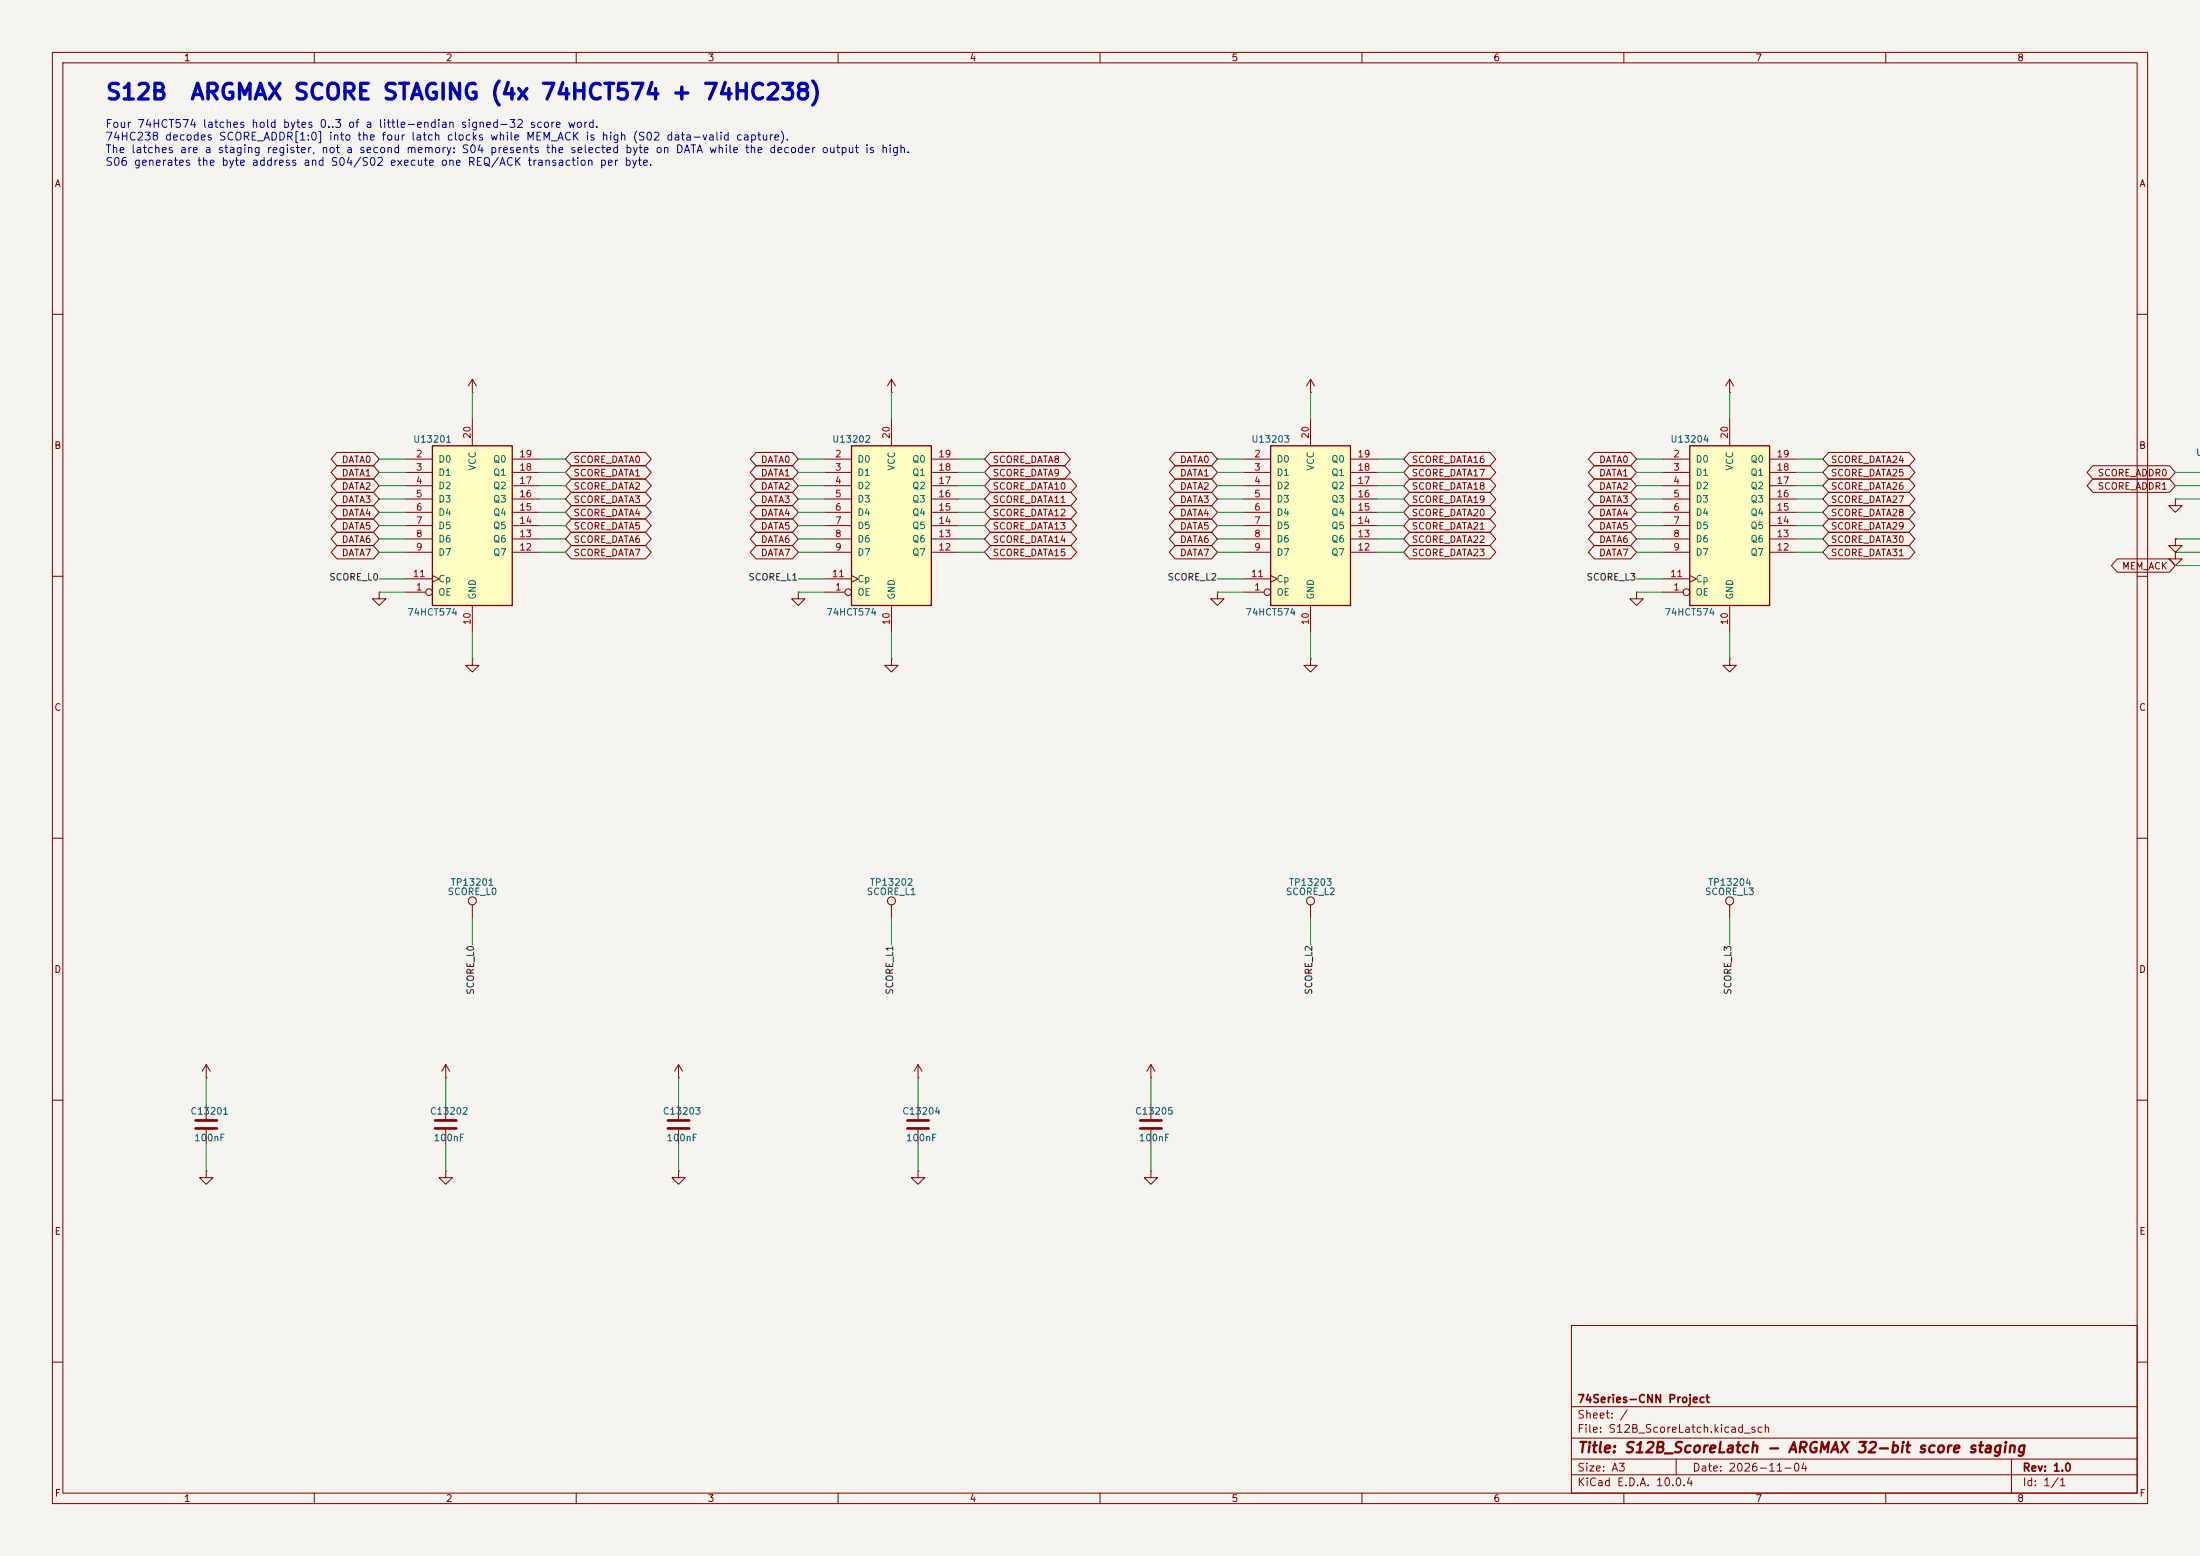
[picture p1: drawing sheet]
<svg xmlns="http://www.w3.org/2000/svg" width="420mm" height="297mm" viewBox="0 0 420 297" stroke-linecap="round" stroke-linejoin="round" font-family="sans-serif">
<path d="M0 0h420v297h-420z" fill="#f5f4ef" stroke="#f5f4ef" stroke-width=".19"/>
<g fill="none" stroke="#840000" stroke-width=".19">
<path d="M10 10h400v277h-400zM12 12h396v273h-396zM60 10v2M110 10v2M160 10v2M210 10v2M260 10v2M310 10v2M360 10v2M10 60h2M90.2 74.9h.1M90.2 72.4l-.8 1.3"/>
<path d="M90.2 72.4l.7 1.3M90.2 72.4v2.5M170.2 74.9h.1M170.2 72.4l-.8 1.3M170.2 72.4l.7 1.3M170.2 72.4v2.5M408 60h2M10 110h2M152.4 113v1.3h1.3l-1.3 1.3-1.3-1.3h1.3M152.4 113h.1M232.4 113v1.3h1.3l-1.3 1.3-1.3-1.3h1.3M232.4 113h.1"/>
<path d="M408 110h2M250.2 125.7v1.3h1.3l-1.3 1.3-1.3-1.3h1.3M250.2 125.7h.1M10 160h2M408 160h2M90.2 172.7v2.6M10 210h2M175.3 205.7h.1M175.3 203.2l-.8 1.3M175.3 203.2l.7 1.3M175.3 203.2v2.5M408 210h2"/>
<path d="M39.4 223.5v1.3h1.2l-1.2 1.3-1.3-1.3h1.3M39.4 223.5h.1M85.1 223.5v1.3h1.3l-1.3 1.3-1.3-1.3h1.3M85.1 223.5h.1M129.5 223.5v1.3h1.3l-1.3 1.3-1.2-1.3h1.2M129.5 223.5h.1M300 253h108v32h-108zM10 260h2M300 278.5h108M300 274.5h108M300 268.5h108M320 278.5v3"/>
<path d="M384 278.5v6.5M408 260h2M60 285v2M110 285v2M160 285v2M210 285v2M260 285v2M300 281.5h108M310 285v2M360 285v2"/>
<circle cx="90.2" cy="172" r=".76"/>
</g>
<path d="M82.5 85.1h15.3v30.5h-15.3z" fill="#ffffc2"/>
<path d="M82.5 85.1h15.3v30.5h-15.3z" fill="none" stroke="#840000" stroke-width=".25"/>
<g fill="none" stroke="#840000" stroke-width=".19">
<path d="M77.5 87.6h5M77.5 90.2h5M77.5 92.7h5M77.5 95.3h5M77.5 97.8h5M90.2 80v5.1M97.8 87.6h5.1M97.8 90.2h5.1M97.8 92.7h5.1M97.8 95.3h5.1M97.8 97.8h5.1M77.5 113h3.8"/>
<path d="M77.5 100.3h5M77.5 102.9h5M77.5 105.4h5M77.5 110.5h5M82.5 109.9l1.3 .6-1.3 .6M90.2 115.6v5.1M97.8 100.3h5.1M97.8 102.9h5.1M97.8 105.4h5.1M175.3 210.8v2.8M175.3 215.6v2.8M219.7 205.7h.1"/>
<path d="M219.7 203.2v2.5M219.7 210.8v2.8M219.7 215.6v2.8M219.7 203.2l-.8 1.3M219.7 203.2l.8 1.3"/>
<circle cx="81.9" cy="113" r=".63"/>
</g>
<path d="M173.2 213.9h4.1M173.2 215.4h4.1M217.7 213.9h4M217.7 215.4h4" fill="none" stroke="#840000" stroke-width=".51"/>
<path d="M162.6 85.1h15.2v30.5h-15.2z" fill="#ffffc2"/>
<path d="M162.6 85.1h15.2v30.5h-15.2z" fill="none" stroke="#840000" stroke-width=".25"/>
<g fill="none" stroke="#840000" stroke-width=".19">
<path d="M157.5 87.6h5.1M157.5 90.2h5.1M157.5 92.7h5.1M157.5 95.3h5.1M157.5 97.8h5.1M170.2 80v5.1M177.8 87.6h5.1M177.8 90.2h5.1M177.8 92.7h5.1M177.8 95.3h5.1M177.8 97.8h5.1M72.4 113v1.3h1.3l-1.3 1.3-1.3-1.3h1.3"/>
<path d="M72.4 113h.1M157.5 113h3.8M157.5 100.3h5.1M157.5 102.9h5.1M157.5 105.4h5.1M157.5 110.5h5.1M162.6 109.9l1.2 .6-1.2 .6M170.2 115.6v5.1M177.8 100.3h5.1M177.8 102.9h5.1M177.8 105.4h5.1M90.2 125.7v1.3h1.2l-1.2 1.3-1.3-1.3h1.3"/>
<path d="M90.2 125.7h.1M170.2 125.7v1.3h1.2l-1.2 1.3-1.3-1.3h1.3M170.2 125.7h.1M170.2 172.7v2.6M250.2 172.7v2.6M39.4 205.7h.1M39.4 203.2v2.5M39.4 210.8v2.8M39.4 215.6v2.8M39.4 203.2l-.8 1.3M39.4 203.2l.7 1.3M85.1 205.7h.1"/>
<path d="M85.1 203.2l-.8 1.3M85.1 203.2l.8 1.3M85.1 203.2v2.5M85.1 210.8v2.8M85.1 215.6v2.8M129.5 205.7h.1M129.5 203.2l-.7 1.3M129.5 203.2l.8 1.3M129.5 203.2v2.5M129.5 210.8v2.8M129.5 215.6v2.8M175.3 223.5v1.3h1.2l-1.2 1.3-1.3-1.3h1.3"/>
<path d="M175.3 223.5h.1M219.7 223.5v1.3h1.3l-1.3 1.3-1.3-1.3h1.3M219.7 223.5h.1"/>
<circle cx="161.9" cy="113" r=".63"/>
<circle cx="170.2" cy="172" r=".76"/>
<circle cx="250.2" cy="172" r=".76"/>
</g>
<path d="M37.3 213.9h4.1M37.3 215.4h4.1M83.1 213.9h4M83.1 215.4h4M127.5 213.9h4.1M127.5 215.4h4.1" fill="none" stroke="#840000" stroke-width=".51"/>
<path d="M242.6 85.1h15.2v30.5h-15.2z" fill="#ffffc2"/>
<path d="M242.6 85.1h15.2v30.5h-15.2z" fill="none" stroke="#840000" stroke-width=".25"/>
<g fill="none" stroke="#840000" stroke-width=".19">
<path d="M250.2 74.9h.1M250.2 72.4v2.5M250.2 72.4l-.8 1.3M250.2 72.4l.8 1.3M237.5 87.6h5.1M237.5 90.2h5.1M237.5 92.7h5.1M237.5 95.3h5.1M237.5 97.8h5.1M250.2 80v5.1M257.8 87.6h5.1M257.8 90.2h5.1"/>
<path d="M257.8 92.7h5.1M257.8 95.3h5.1M257.8 97.8h5.1M237.5 113h3.8M237.5 100.3h5.1M237.5 102.9h5.1M237.5 105.4h5.1M237.5 110.5h5.1M242.6 109.9l1.2 .6-1.2 .6M250.2 115.6v5.1M257.8 100.3h5.1M257.8 102.9h5.1"/>
<path d="M257.8 105.4h5.1M312.4 113v1.3h1.3l-1.3 1.3-1.3-1.3h1.3M312.4 113h.1M415.3 105.4v1.3h1.3l-1.3 1.3-1.3-1.3h1.3M415.3 105.4h.1"/>
<circle cx="241.9" cy="113" r=".63"/>
</g>
<path d="M322.6 85.1h15.2v30.5h-15.2z" fill="#ffffc2"/>
<path d="M322.6 85.1h15.2v30.5h-15.2z" fill="none" stroke="#840000" stroke-width=".25"/>
<g fill="none" stroke="#840000" stroke-width=".19">
<path d="M330.2 74.9h.1M330.2 72.4v2.5M330.2 72.4l-.8 1.3M330.2 72.4l.8 1.3M64.3 94h7l1.1 1.3-1.1 1.2h-7l-1.1-1.2zM64.3 96.5h7l1.1 1.3-1.1 1.3h-7l-1.1-1.3zM64.3 99.1h7l1.1 1.2-1.1 1.3h-7l-1.1-1.3zM64.3 86.4h7l1.1 1.2-1.1 1.3h-7l-1.1-1.3zM64.3 88.9h7l1.1 1.3-1.1 1.2h-7l-1.1-1.2zM64.3 91.4h7l1.1 1.3-1.1 1.3h-7l-1.1-1.3zM109.1 86.4h14.1l1.1 1.2-1.1 1.3h-14.1l-1.2-1.3zM109.1 99.1h14.1l1.1 1.2-1.1 1.3h-14.1l-1.2-1.3z"/>
<path d="M109.1 96.5h14.1l1.1 1.3-1.1 1.3h-14.1l-1.2-1.3zM109.1 94h14.1l1.1 1.3-1.1 1.2h-14.1l-1.2-1.2zM109.1 88.9h14.1l1.1 1.3-1.1 1.2h-14.1l-1.2-1.2zM109.1 91.4h14.1l1.1 1.3-1.1 1.3h-14.1l-1.2-1.3zM144.3 99.1h7l1.1 1.2-1.1 1.3h-7l-1.1-1.3zM144.3 86.4h7l1.1 1.2-1.1 1.3h-7l-1.1-1.3zM144.3 88.9h7l1.1 1.3-1.1 1.2h-7l-1.1-1.2zM144.3 91.4h7l1.1 1.3-1.1 1.3h-7l-1.1-1.3zM144.3 94h7l1.1 1.3-1.1 1.2h-7l-1.1-1.2zM144.3 96.5h7l1.1 1.3-1.1 1.3h-7l-1.1-1.3zM189.1 99.1h15.3l1.1 1.2-1.1 1.3h-15.3l-1.1-1.3zM189.1 96.5h15.3l1.1 1.3-1.1 1.3h-15.3l-1.1-1.3z"/>
<path d="M189.1 94h15.3l1.1 1.3-1.1 1.2h-15.3l-1.1-1.2zM189.1 91.4h15.3l1.1 1.3-1.1 1.3h-15.3l-1.1-1.3zM189.1 88.9h14.1l1.1 1.3-1.1 1.2h-14.1l-1.1-1.2zM189.1 86.4h14.1l1.1 1.2-1.1 1.3h-14.1l-1.1-1.3zM224.3 86.4h7l1.1 1.2-1.1 1.3h-7l-1.1-1.3zM224.3 88.9h7l1.1 1.3-1.1 1.2h-7l-1.1-1.2zM224.3 91.4h7l1.1 1.3-1.1 1.3h-7l-1.1-1.3zM224.3 94h7l1.1 1.3-1.1 1.2h-7l-1.1-1.2zM224.3 96.5h7l1.1 1.3-1.1 1.3h-7l-1.1-1.3zM224.3 99.1h7l1.1 1.2-1.1 1.3h-7l-1.1-1.3zM269.1 99.1h15.3l1.2 1.2-1.2 1.3h-15.3l-1.1-1.3zM269.1 96.5h15.3l1.2 1.3-1.2 1.3h-15.3l-1.1-1.3z"/>
<path d="M269.1 94h15.3l1.2 1.3-1.2 1.2h-15.3l-1.1-1.2zM269.1 91.4h15.3l1.2 1.3-1.2 1.3h-15.3l-1.1-1.3zM269.1 88.9h15.3l1.2 1.3-1.2 1.2h-15.3l-1.1-1.2zM269.1 86.4h15.3l1.2 1.2-1.2 1.3h-15.3l-1.1-1.3zM304.4 86.4h6.9l1.1 1.2-1.1 1.3h-6.9l-1.2-1.3zM304.4 88.9h6.9l1.1 1.3-1.1 1.2h-6.9l-1.2-1.2zM304.4 91.4h6.9l1.1 1.3-1.1 1.3h-6.9l-1.2-1.3zM304.4 94h6.9l1.1 1.3-1.1 1.2h-6.9l-1.2-1.2zM304.4 99.1h6.9l1.1 1.2-1.1 1.3h-6.9l-1.2-1.3zM304.4 96.5h6.9l1.1 1.3-1.1 1.3h-6.9l-1.2-1.3zM317.5 87.6h5.1M317.5 90.2h5.1"/>
<path d="M317.5 92.7h5.1M317.5 95.3h5.1M317.5 97.8h5.1M330.2 80v5.1M337.8 87.6h5.1M337.8 90.2h5.1M337.8 92.7h5.1M337.8 95.3h5.1M337.8 97.8h5.1M349.1 86.4h15.4l1.1 1.2-1.1 1.3h-15.4l-1.1-1.3zM349.1 99.1h15.4l1.1 1.2-1.1 1.3h-15.4l-1.1-1.3zM349.1 94h15.4l1.1 1.3-1.1 1.2h-15.4l-1.1-1.2z"/>
<path d="M349.1 91.4h15.4l1.1 1.3-1.1 1.3h-15.4l-1.1-1.3zM349.1 88.9h15.4l1.1 1.3-1.1 1.2h-15.4l-1.1-1.2zM349.1 96.5h15.4l1.1 1.3-1.1 1.3h-15.4l-1.1-1.3zM399.5 88.9h14.7l1.1 1.3-1.1 1.2h-14.7l-1.1-1.2zM399.5 91.4h14.7l1.1 1.3-1.1 1.3h-14.7l-1.1-1.3zM415.3 95.3v1.2h1.3l-1.3 1.3-1.3-1.3h1.3M415.3 95.3h.1M64.3 101.6h7l1.1 1.3-1.1 1.2h-7l-1.1-1.2zM64.3 104.1h7l1.1 1.3-1.1 1.3h-7l-1.1-1.3zM109.1 104.1h14.1l1.1 1.3-1.1 1.3h-14.1l-1.2-1.3zM109.1 101.6h14.1l1.1 1.3-1.1 1.2h-14.1l-1.2-1.2zM144.3 101.6h7l1.1 1.3-1.1 1.2h-7l-1.1-1.2z"/>
<path d="M144.3 104.1h7l1.1 1.3-1.1 1.3h-7l-1.1-1.3zM189.1 101.6h15.3l1.1 1.3-1.1 1.2h-15.3l-1.1-1.2zM189.1 104.1h15.3l1.1 1.3-1.1 1.3h-15.3l-1.1-1.3zM224.3 104.1h7l1.1 1.3-1.1 1.3h-7l-1.1-1.3zM224.3 101.6h7l1.1 1.3-1.1 1.2h-7l-1.1-1.2zM269.1 104.1h15.3l1.2 1.3-1.2 1.3h-15.3l-1.1-1.3zM269.1 101.6h15.3l1.2 1.3-1.2 1.2h-15.3l-1.1-1.2zM304.4 101.6h6.9l1.1 1.3-1.1 1.2h-6.9l-1.2-1.2zM304.4 104.1h6.9l1.1 1.3-1.1 1.3h-6.9l-1.2-1.3zM317.5 113h3.8M317.5 100.3h5.1M317.5 102.9h5.1"/>
<path d="M317.5 105.4h5.1M317.5 110.5h5.1M322.6 109.9l1.2 .6-1.2 .6M330.2 115.6v5.1M337.8 100.3h5.1M337.8 102.9h5.1M337.8 105.4h5.1M349.1 104.1h15.4l1.1 1.3-1.1 1.3h-15.4l-1.1-1.3zM349.1 101.6h15.4l1.1 1.3-1.1 1.2h-15.4l-1.1-1.2zM404.2 106.7h10l1.1 1.3-1.1 1.2h-10l-1.1-1.2zM415.3 102.9v1.2h1.3l-1.3 1.3-1.3-1.3h1.3M415.3 102.9h.1"/>
<path d="M415.3 105.4h.1M330.2 125.7v1.3h1.3l-1.3 1.3-1.3-1.3h1.3M330.2 125.7h.1M330.2 172.7v2.6"/>
<circle cx="321.9" cy="113" r=".63"/>
<circle cx="330.2" cy="172" r=".76"/>
</g>
<g fill="none" stroke="#009600" stroke-width=".19">
<path d="M90.2 74.9v5.1M170.2 74.9v5.1M250.2 74.9v5.1M330.2 74.9v5.1M72.4 92.7h5.1M72.4 87.6h5.1M72.4 95.3h5.1M72.4 90.2h5.1M72.4 97.8h5.1M102.9 92.7h5M102.9 87.6h5M102.9 95.3h5"/>
<path d="M102.9 90.2h5M102.9 97.8h5M152.4 92.7h5.1M152.4 87.6h5.1M152.4 95.3h5.1M152.4 90.2h5.1M152.4 97.8h5.1M182.9 92.7h5.1M182.9 87.6h5.1M182.9 95.3h5.1M182.9 90.2h5.1M182.9 97.8h5.1"/>
<path d="M232.4 92.7h5.1M232.4 87.6h5.1M232.4 95.3h5.1M232.4 90.2h5.1M232.4 97.8h5.1M262.9 92.7h5.1M262.9 87.6h5.1M262.9 95.3h5.1M262.9 90.2h5.1M262.9 97.8h5.1M312.4 92.7h5.1M312.4 87.6h5.1"/>
<path d="M312.4 95.3h5.1M312.4 90.2h5.1M312.4 97.8h5.1M342.9 92.7h5.1M342.9 87.6h5.1M342.9 95.3h5.1M342.9 90.2h5.1M342.9 97.8h5.1M415.3 92.7h4.7M415.3 95.3h4.7M415.3 90.2h4.7M72.4 102.9h5.1"/>
<path d="M72.4 110.5h5.1M72.4 113h5.1M72.4 105.4h5.1M72.4 100.3h5.1M102.9 102.9h5M102.9 105.4h5M102.9 100.3h5M152.4 102.9h5.1M152.4 110.5h5.1M152.4 113h5.1M152.4 105.4h5.1M152.4 100.3h5.1"/>
<path d="M182.9 102.9h5.1M182.9 105.4h5.1M182.9 100.3h5.1M232.4 102.9h5.1M232.4 110.5h5.1M232.4 113h5.1M232.4 105.4h5.1M232.4 100.3h5.1M262.9 102.9h5.1M262.9 105.4h5.1M262.9 100.3h5.1M312.4 102.9h5.1"/>
<path d="M312.4 110.5h5.1M312.4 113h5.1M312.4 105.4h5.1M312.4 100.3h5.1M342.9 102.9h5.1M342.9 105.4h5.1M342.9 100.3h5.1M415.3 102.9h4.7M415.3 105.4h4.7M415.3 108h4.7M90.2 120.7v5M170.2 120.7v5"/>
<path d="M250.2 120.7v5M330.2 120.7v5M90.2 175.3v5M170.2 175.3v5M250.2 175.3v5M330.2 175.3v5M39.4 205.7v5.1M39.4 218.4v5.1M85.1 205.7v5.1M85.1 218.4v5.1M129.5 205.7v5.1M129.5 218.4v5.1"/>
<path d="M175.3 205.7v5.1M175.3 218.4v5.1M219.7 205.7v5.1M219.7 218.4v5.1"/>
</g>
<g font-size="3" fill="#0000c2">
<text x="20" y="19.8">S12B</text>
<text x="36.1" y="19.8">ARGMAX SCORE STAGING (4x 74HCT574 + 74HC238)</text>
</g>
<text font-size="2" fill="#840000" x="301" y="277.8">Title: S12B_ScoreLatch - ARGMAX 32-bit score staging</text>
<g font-size="1.5" fill="#0000c2">
<text x="20" y="24.8">Four 74HCT574 latches hold bytes 0..3 of a little-endian signed-32 score word.</text>
<text x="20" y="27.2">74HC238 decodes SCORE_ADDR[1:0] into the four latch clocks while MEM_ACK is high (S02 data-valid capture).</text>
<text x="20" y="29.6">The latches are a staging register, not a second memory: S04 presents the selected byte on DATA while the decoder output is high.</text>
<text x="20" y="32">S06 generates the byte address and S04/S02 execute one REQ/ACK transaction per byte.</text>
</g>
<g font-size="1.5" fill="#840000">
<text x="301" y="268.1">74Series-CNN Project</text>
<text x="301" y="273.8">File: S12B_ScoreLatch.kicad_sch</text>
<text x="301" y="271.1">Sheet: /</text>
<text x="301" y="281.2">Size: A3</text>
<text x="323" y="281.2">Date: 2026-11-04</text>
<text x="386" y="281.2">Rev: 1.0</text>
<text x="301" y="284">KiCad E.D.A. 10.0.4</text>
<text x="386" y="284">Id: 1/1</text>
</g>
<g font-size="1.3" fill="#840000">
<text x="35" y="12">1</text>
<text x="85" y="12">2</text>
<text x="135" y="12">3</text>
<text x="185" y="12">4</text>
<text x="235" y="12">5</text>
<text x="285" y="12">6</text>
<text x="335" y="12">7</text>
<text x="385" y="12">8</text>
<text x="10.3" y="36">A</text>
<text x="408.3" y="36">A</text>
<text x="10.3" y="86">B</text>
<text x="65.1" y="88.7">DATA0</text>
<text x="109.4" y="88.7">SCORE_DATA0</text>
<text x="145.1" y="88.7">DATA0</text>
<text x="189.4" y="88.7">SCORE_DATA8</text>
<text x="225.2" y="88.7">DATA0</text>
<text x="269.4" y="88.7">SCORE_DATA16</text>
<text x="305.2" y="88.7">DATA0</text>
<text x="349.4" y="88.7">SCORE_DATA24</text>
<text x="408.2" y="86">B</text>
<text x="65.1" y="91.2">DATA1</text>
<text x="65.1" y="93.8">DATA2</text>
<text x="109.4" y="91.2">SCORE_DATA1</text>
<text x="109.4" y="93.8">SCORE_DATA2</text>
<text x="145.1" y="91.2">DATA1</text>
<text x="145.1" y="93.8">DATA2</text>
<text x="189.4" y="93.8">SCORE_DATA10</text>
<text x="189.4" y="91.2">SCORE_DATA9</text>
<text x="225.2" y="91.2">DATA1</text>
<text x="225.2" y="93.8">DATA2</text>
<text x="269.4" y="93.8">SCORE_DATA18</text>
<text x="269.4" y="91.2">SCORE_DATA17</text>
<text x="305.2" y="91.2">DATA1</text>
<text x="305.2" y="93.8">DATA2</text>
<text x="349.4" y="93.8">SCORE_DATA26</text>
<text x="349.4" y="91.2">SCORE_DATA25</text>
<text x="400.4" y="91.2">SCORE_ADDR0</text>
<text x="400.4" y="93.8">SCORE_ADDR1</text>
<text x="65.1" y="96.3">DATA3</text>
<text x="65.1" y="98.9">DATA4</text>
<text x="65.1" y="101.4">DATA5</text>
<text x="109.4" y="101.4">SCORE_DATA5</text>
<text x="109.4" y="98.9">SCORE_DATA4</text>
<text x="109.4" y="96.3">SCORE_DATA3</text>
<text x="145.1" y="101.4">DATA5</text>
<text x="145.1" y="96.3">DATA3</text>
<text x="145.1" y="98.9">DATA4</text>
<text x="189.4" y="101.4">SCORE_DATA13</text>
<text x="189.4" y="98.9">SCORE_DATA12</text>
<text x="189.4" y="96.3">SCORE_DATA11</text>
<text x="225.2" y="96.3">DATA3</text>
<text x="225.2" y="98.9">DATA4</text>
<text x="225.2" y="101.4">DATA5</text>
<text x="269.4" y="101.4">SCORE_DATA21</text>
<text x="269.4" y="98.9">SCORE_DATA20</text>
<text x="269.4" y="96.3">SCORE_DATA19</text>
<text x="305.2" y="96.3">DATA3</text>
<text x="305.2" y="101.4">DATA5</text>
<text x="305.2" y="98.9">DATA4</text>
<text x="349.4" y="101.4">SCORE_DATA29</text>
<text x="349.4" y="96.3">SCORE_DATA27</text>
<text x="349.4" y="98.9">SCORE_DATA28</text>
<text x="65.1" y="103.9">DATA6</text>
<text x="65.1" y="106.5">DATA7</text>
<text x="109.4" y="106.5">SCORE_DATA7</text>
<text x="109.4" y="103.9">SCORE_DATA6</text>
<text x="145.1" y="103.9">DATA6</text>
<text x="145.1" y="106.5">DATA7</text>
<text x="189.4" y="103.9">SCORE_DATA14</text>
<text x="189.4" y="106.5">SCORE_DATA15</text>
<text x="225.2" y="106.5">DATA7</text>
<text x="225.2" y="103.9">DATA6</text>
<text x="269.4" y="106.5">SCORE_DATA23</text>
<text x="269.4" y="103.9">SCORE_DATA22</text>
<text x="305.2" y="103.9">DATA6</text>
<text x="305.2" y="106.5">DATA7</text>
<text x="349.4" y="106.5">SCORE_DATA31</text>
<text x="349.4" y="103.9">SCORE_DATA30</text>
<text x="405" y="109">MEM_ACK</text>
<text x="10.3" y="136">C</text>
<text x="408.2" y="136">C</text>
<text x="10.3" y="186">D</text>
<text x="408.2" y="186">D</text>
<text x="10.3" y="236">E</text>
<text x="408.3" y="236">E</text>
<text x="10.3" y="286">F</text>
<text x="35" y="287">1</text>
<text x="85" y="287">2</text>
<text x="135" y="287">3</text>
<text x="185" y="287">4</text>
<text x="235" y="287">5</text>
<text x="285" y="287">6</text>
<text x="335" y="287">7</text>
<text x="385" y="287">8</text>
<text x="408.3" y="286">F</text>
</g>
<g font-size="1.3" fill="#a90000">
<text x="90.1" y="83.9" transform="rotate(-90 90.1 83.9)">20</text>
<text x="170.2" y="83.9" transform="rotate(-90 170.2 83.9)">20</text>
<text x="250.2" y="83.9" transform="rotate(-90 250.2 83.9)">20</text>
<text x="330.2" y="83.9" transform="rotate(-90 330.2 83.9)">20</text>
<text x="79.3" y="87.6">2</text>
<text x="99" y="87.6">19</text>
<text x="159.3" y="87.6">2</text>
<text x="179" y="87.6">19</text>
<text x="239.3" y="87.6">2</text>
<text x="259" y="87.6">19</text>
<text x="319.3" y="87.6">2</text>
<text x="339" y="87.6">19</text>
<text x="79.3" y="90.1">3</text>
<text x="79.3" y="92.7">4</text>
<text x="79.3" y="95.2">5</text>
<text x="99" y="95.2">16</text>
<text x="99" y="92.7">17</text>
<text x="99" y="90.1">18</text>
<text x="159.3" y="90.1">3</text>
<text x="159.3" y="92.7">4</text>
<text x="159.3" y="95.2">5</text>
<text x="179" y="95.2">16</text>
<text x="179" y="92.7">17</text>
<text x="179" y="90.1">18</text>
<text x="239.3" y="90.1">3</text>
<text x="239.3" y="92.7">4</text>
<text x="239.3" y="95.2">5</text>
<text x="259" y="95.2">16</text>
<text x="259" y="92.7">17</text>
<text x="259" y="90.1">18</text>
<text x="319.3" y="90.1">3</text>
<text x="319.3" y="92.7">4</text>
<text x="319.3" y="95.2">5</text>
<text x="339" y="95.2">16</text>
<text x="339" y="92.7">17</text>
<text x="339" y="90.1">18</text>
<text x="79.3" y="97.8">6</text>
<text x="79.3" y="100.3">7</text>
<text x="99" y="100.3">14</text>
<text x="99" y="97.8">15</text>
<text x="159.3" y="97.8">6</text>
<text x="159.3" y="100.3">7</text>
<text x="179" y="100.3">14</text>
<text x="179" y="97.8">15</text>
<text x="239.3" y="97.8">6</text>
<text x="239.3" y="100.3">7</text>
<text x="259" y="100.3">14</text>
<text x="259" y="97.8">15</text>
<text x="319.3" y="97.8">6</text>
<text x="319.3" y="100.3">7</text>
<text x="339" y="100.3">14</text>
<text x="339" y="97.8">15</text>
<text x="79.3" y="102.8">8</text>
<text x="79.3" y="105.4">9</text>
<text x="99" y="105.4">12</text>
<text x="99" y="102.8">13</text>
<text x="159.3" y="102.8">8</text>
<text x="159.3" y="105.4">9</text>
<text x="179" y="105.4">12</text>
<text x="179" y="102.8">13</text>
<text x="239.3" y="102.8">8</text>
<text x="239.3" y="105.4">9</text>
<text x="259" y="105.4">12</text>
<text x="259" y="102.8">13</text>
<text x="319.3" y="102.8">8</text>
<text x="319.3" y="105.4">9</text>
<text x="339" y="105.4">12</text>
<text x="339" y="102.8">13</text>
<text x="78.7" y="110.5">11</text>
<text x="79.3" y="113">1</text>
<text x="158.7" y="110.5">11</text>
<text x="159.3" y="113">1</text>
<text x="238.7" y="110.5">11</text>
<text x="239.3" y="113">1</text>
<text x="318.7" y="110.5">11</text>
<text x="319.3" y="113">1</text>
<text x="90.1" y="119.4" transform="rotate(-90 90.1 119.4)">10</text>
<text x="170.2" y="119.4" transform="rotate(-90 170.2 119.4)">10</text>
<text x="250.2" y="119.4" transform="rotate(-90 250.2 119.4)">10</text>
<text x="330.2" y="119.4" transform="rotate(-90 330.2 119.4)">10</text>
</g>
<g font-size="1.3" fill="#006464">
<text x="78.8" y="84.8">U13201</text>
<text x="83.6" y="88.6">D0</text>
<text x="91.1" y="89.9" transform="rotate(-90 91.1 89.9)">VCC</text>
<text x="94" y="88.6">Q0</text>
<text x="158.8" y="84.8">U13202</text>
<text x="163.6" y="88.6">D0</text>
<text x="171.2" y="89.9" transform="rotate(-90 171.2 89.9)">VCC</text>
<text x="174" y="88.6">Q0</text>
<text x="238.8" y="84.8">U13203</text>
<text x="243.6" y="88.6">D0</text>
<text x="251.2" y="89.9" transform="rotate(-90 251.2 89.9)">VCC</text>
<text x="254.1" y="88.6">Q0</text>
<text x="318.8" y="84.8">U13204</text>
<text x="323.6" y="88.6">D0</text>
<text x="331.2" y="89.9" transform="rotate(-90 331.2 89.9)">VCC</text>
<text x="334.1" y="88.6">Q0</text>
<text x="419.1" y="87.3">U1</text>
<text x="83.6" y="91.1">D1</text>
<text x="83.6" y="93.7">D2</text>
<text x="94" y="93.7">Q2</text>
<text x="94" y="91.1">Q1</text>
<text x="163.6" y="91.1">D1</text>
<text x="163.6" y="93.7">D2</text>
<text x="174" y="93.7">Q2</text>
<text x="174" y="91.1">Q1</text>
<text x="243.6" y="91.1">D1</text>
<text x="243.6" y="93.7">D2</text>
<text x="254.1" y="93.7">Q2</text>
<text x="254.1" y="91.1">Q1</text>
<text x="323.6" y="91.1">D1</text>
<text x="323.6" y="93.7">D2</text>
<text x="334.1" y="93.7">Q2</text>
<text x="334.1" y="91.1">Q1</text>
<text x="83.6" y="96.2">D3</text>
<text x="83.6" y="98.8">D4</text>
<text x="83.6" y="101.3">D5</text>
<text x="94" y="101.3">Q5</text>
<text x="94" y="98.8">Q4</text>
<text x="94" y="96.2">Q3</text>
<text x="163.6" y="96.2">D3</text>
<text x="163.6" y="98.8">D4</text>
<text x="163.6" y="101.3">D5</text>
<text x="174" y="101.3">Q5</text>
<text x="174" y="98.8">Q4</text>
<text x="174" y="96.2">Q3</text>
<text x="243.6" y="96.2">D3</text>
<text x="243.6" y="98.8">D4</text>
<text x="243.6" y="101.3">D5</text>
<text x="254.1" y="101.3">Q5</text>
<text x="254.1" y="98.8">Q4</text>
<text x="254.1" y="96.2">Q3</text>
<text x="323.6" y="96.2">D3</text>
<text x="323.6" y="98.8">D4</text>
<text x="323.6" y="101.3">D5</text>
<text x="334.1" y="101.3">Q5</text>
<text x="334.1" y="98.8">Q4</text>
<text x="334.1" y="96.2">Q3</text>
<text x="83.6" y="103.8">D6</text>
<text x="83.6" y="106.4">D7</text>
<text x="94" y="106.4">Q7</text>
<text x="94" y="103.8">Q6</text>
<text x="163.6" y="103.8">D6</text>
<text x="163.6" y="106.4">D7</text>
<text x="174" y="106.4">Q7</text>
<text x="174" y="103.8">Q6</text>
<text x="243.6" y="103.8">D6</text>
<text x="243.6" y="106.4">D7</text>
<text x="254.1" y="106.4">Q7</text>
<text x="254.1" y="103.8">Q6</text>
<text x="323.6" y="103.8">D6</text>
<text x="323.6" y="106.4">D7</text>
<text x="334.1" y="106.4">Q7</text>
<text x="334.1" y="103.8">Q6</text>
<text x="83.6" y="111.5">Cp</text>
<text x="163.6" y="111.5">Cp</text>
<text x="243.6" y="111.5">Cp</text>
<text x="323.6" y="111.5">Cp</text>
<text x="77.6" y="117.8">74HCT574</text>
<text x="83.6" y="114">OE</text>
<text x="91.1" y="114.6" transform="rotate(-90 91.1 114.6)">GND</text>
<text x="157.7" y="117.8">74HCT574</text>
<text x="163.6" y="114">OE</text>
<text x="171.2" y="114.6" transform="rotate(-90 171.2 114.6)">GND</text>
<text x="237.7" y="117.8">74HCT574</text>
<text x="243.6" y="114">OE</text>
<text x="251.2" y="114.6" transform="rotate(-90 251.2 114.6)">GND</text>
<text x="317.7" y="117.8">74HCT574</text>
<text x="323.6" y="114">OE</text>
<text x="331.2" y="114.6" transform="rotate(-90 331.2 114.6)">GND</text>
<text x="85.4" y="171.2">SCORE_L0</text>
<text x="85.9" y="169.4">TP13201</text>
<text x="165.4" y="171.2">SCORE_L1</text>
<text x="165.9" y="169.4">TP13202</text>
<text x="245.4" y="171.2">SCORE_L2</text>
<text x="245.9" y="169.4">TP13203</text>
<text x="325.4" y="171.2">SCORE_L3</text>
<text x="326" y="169.4">TP13204</text>
<text x="36.2" y="213.1">C13201</text>
<text x="82" y="213.1">C13202</text>
<text x="126.4" y="213.1">C13203</text>
<text x="172.1" y="213.1">C13204</text>
<text x="216.6" y="213.1">C13205</text>
<text x="37" y="218.1">100nF</text>
<text x="82.7" y="218.1">100nF</text>
<text x="127.1" y="218.1">100nF</text>
<text x="172.9" y="218.1">100nF</text>
<text x="217.3" y="218.1">100nF</text>
</g>
<g font-size="1.3" fill="#0f0f0f">
<text x="62.8" y="111.1">SCORE_L0</text>
<text x="142.8" y="111.1">SCORE_L1</text>
<text x="222.8" y="111.1">SCORE_L2</text>
<text x="302.8" y="111.1">SCORE_L3</text>
<text x="90.8" y="190" transform="rotate(-90 90.8 190)">SCORE_L0</text>
<text x="170.8" y="190" transform="rotate(-90 170.8 190)">SCORE_L1</text>
<text x="250.8" y="190" transform="rotate(-90 250.8 190)">SCORE_L2</text>
<text x="330.8" y="190" transform="rotate(-90 330.8 190)">SCORE_L3</text>
</g>
</svg>
